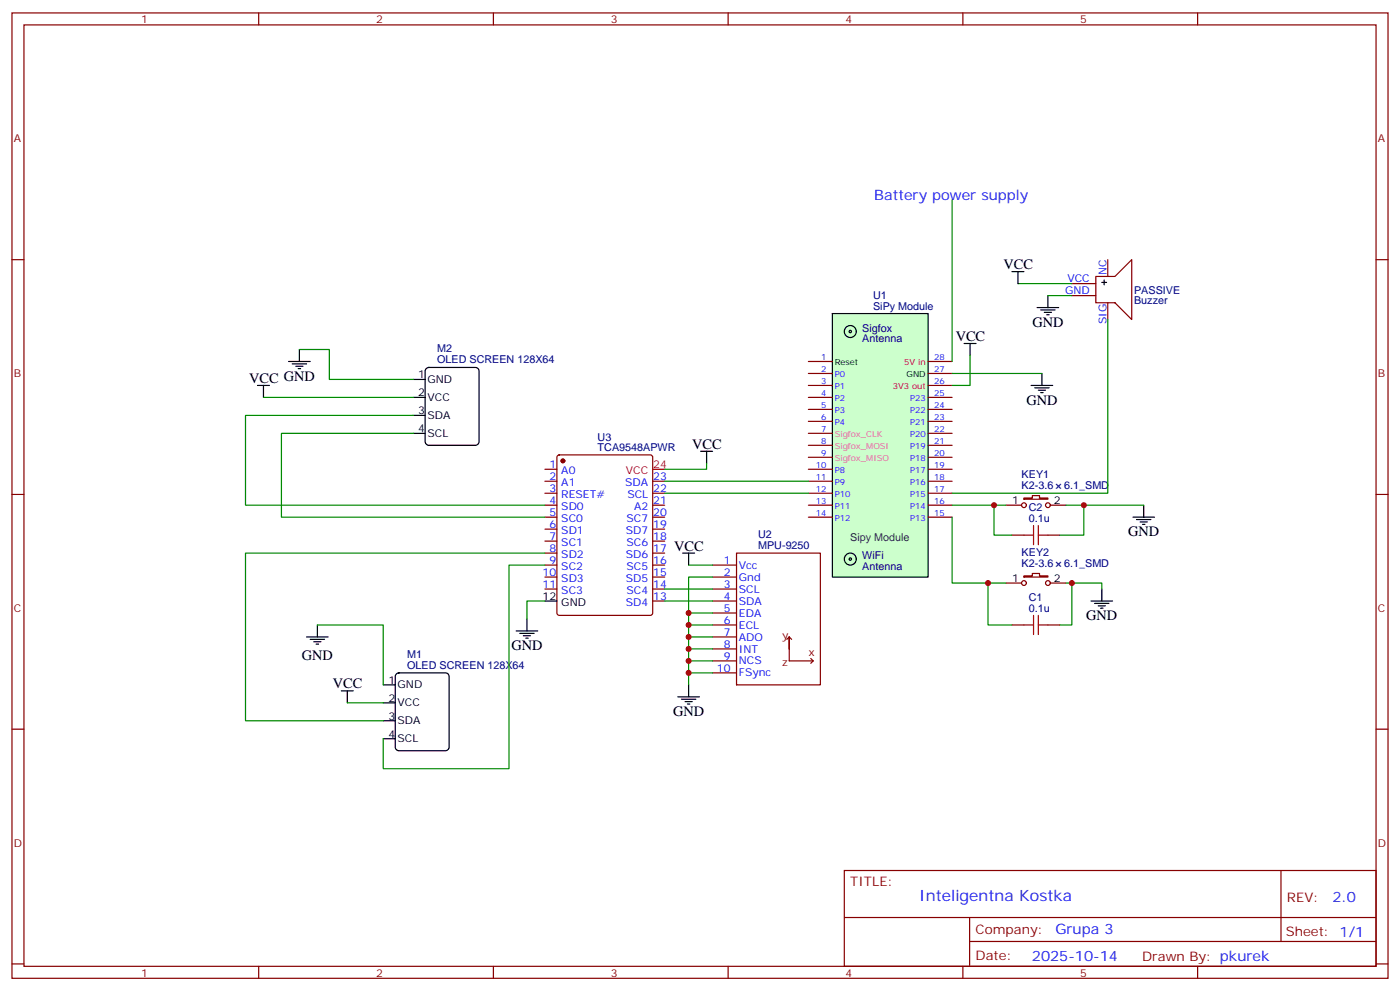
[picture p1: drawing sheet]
<svg xmlns="http://www.w3.org/2000/svg" width="412mm" height="292mm" viewBox="0 0 412 292" stroke-linecap="round" stroke-linejoin="round" font-family="sans-serif">
<g fill="none" stroke="#870000" stroke-width=".35">
<path d="M3.5 3.8h405.4v284.3h-405.4zM7.1 7.3h398.2v277.3h-398.2zM76.2 3.8v3.5M145.3 3.8v3.5M214.5 3.8v3.5M283.6 3.8v3.5M352.8 3.8v3.5M3.5 76.5h3.6M405.3 76.5h3.6M3.5 145.6h3.6M405.3 145.6h3.6M3.5 214.8h3.6"/>
<path d="M405.3 214.8h3.6M248.7 256.4h156.6v28.2h-156.6zM377.3 256.4v20.9M248.7 270.2h156.5M285.6 277.3h119.6M285.6 270.2v14.2M3.5 283.9h3.6M76.2 284.6v3.5M145.3 284.6v3.5M214.5 284.6v3.5M283.6 284.6v3.5M352.8 284.6v3.5"/>
<path d="M405.3 283.9h3.6"/>
</g>
<path d="M245.2 92.4h28.2v77.6h-28.2z" fill="#cfc" stroke="#000" stroke-width=".35"/>
<g fill="none" stroke="#870000" stroke-width=".35">
<path d="M326.3 76.5v4.9M315.7 83.5h7.1M315.7 87.1h7.1M322.8 81.4h5.6l5-4.9v17.6l-5-4.9h-5.6zM326.3 89.2v4.9M238.1 106.5h7.1M238.1 110h7.1M238.1 113.5h7.1M238.1 117.1h7.1M273.4 106.5h7.1M273.4 110h7.1M273.4 113.5h7.1"/>
<path d="M273.4 117.1h7.1M160.5 138.2h3.5M164.3 134.2l.4-.2h26.9l.6 .4 .1 46.2-.5 .6-27.1 .1-.6-.5-.1-46.1zM238.1 120.6h7.1M238.1 124.1h7.1M238.1 127.6h7.1M238.1 131.2h7.1M238.1 134.7h7.1M238.1 138.2h7.1M273.4 120.6h7.1M273.4 124.1h7.1M273.4 127.6h7.1"/>
<path d="M273.4 131.2h7.1M273.4 134.7h7.1M273.4 138.2h7.1M160.5 141.7h3.5M160.5 145.3h3.5M160.5 148.8h3.5M160.5 152.3h3.5M160.5 155.9h3.5M160.5 159.4h3.5M192.3 141.7h3.5M192.3 145.3h3.5M192.3 148.8h3.5"/>
<path d="M192.3 152.3h3.5M192.3 155.9h3.5M192.3 159.4h3.5M238.1 141.7h7.1M238.1 145.3h7.1M238.1 148.8h7.1M238.1 152.3h7.1M273.4 141.7h7.1M273.4 145.3h7.1M273.4 148.8h7.1M273.4 152.3h7.1M296.3 148.8h4.6"/>
<path d="M298.1 157.6h3.5M301.6 146.7h2.5v-.7h2.1v.7h2.5v.3h-7.1zM308.7 157.6h3.5M309.4 148.8h4.6M160.5 166.4h3.5M160.5 170h3.5M160.5 173.5h3.5M160.5 162.9h3.5M192.3 166.4h3.5M192.3 170h3.5M192.3 173.5h3.5M192.3 177h3.5"/>
<path d="M192.3 162.9h3.5M209.9 166.4h7.1M209.9 170h7.1M209.9 173.5h7.1M209.9 177h7.1M217 162.9h24.7v38.8h-24.7zM296.3 171.7h4.6M301.6 169.6h2.5v-.7h2.1v.7h2.5v.4h-7.1zM309.4 171.7h4.6M209.9 180.6h7.1M209.9 184.1h7.1M209.9 187.6h7.1"/>
<path d="M209.9 191.1h7.1M209.9 194.7h7.1M209.9 198.2h7.1M231.8 188.3l.7-.7 .7 .7M232.5 191.1v-3.5v7.1h7M238.8 194l.7 .7M239.5 194.7l-.7 .7M298.1 184.1h3.5M308.7 184.1h3.5"/>
<circle cx="301.6" cy="148.8" r=".71"/>
<circle cx="308.7" cy="148.8" r=".71"/>
<circle cx="301.6" cy="171.7" r=".71"/>
<circle cx="308.7" cy="171.7" r=".71"/>
</g>
<g fill="none" stroke="#000" stroke-width=".35">
<path d="M298.1 80h3.5M299.9 80v3.5M305.5 90.6h6.4M306.6 91.3h4.2M307.6 92h2.1M308.3 92.7h.7M308.7 87.1v3.5M324.6 83.2h1.4M325.3 82.5v1.4M75.8 113.5h3.6M77.6 113.5v3.6M85 106.5h6.4"/>
<path d="M86.1 107.2h4.2M87.1 107.9h2.2M87.8 108.6h.7M88.2 102.9v3.6M121.7 111.8h3.5M121.7 117.1h3.5M125.5 108.7l.8-.5h13.8l.8 .5 .2 .6v20.8l-.5 .9-.5 .2h-13.8l-.9-.5-.2-.6v-20.8zM284 101.2h3.5M285.8 101.2v3.5M303.7 113.5h6.4M304.8 114.2h4.2M305.9 114.9h2.1"/>
<path d="M306.6 115.6h.7M306.9 110v3.5M121.7 122.3h3.5M121.7 127.6h3.5M206.4 132.9h3.5M208.1 132.9v3.6M333.7 152.3h6.4M334.8 153h4.2M335.8 153.7h2.2M336.5 154.4h.8M336.9 148.8v3.5M160.5 177h3.5"/>
<path d="M201.1 162.9h3.5M202.8 162.9v3.5M321.4 177h6.3M322.4 177.7h4.3M323.5 178.4h2.1M324.2 179.1h.7M324.6 173.5v3.5M90.3 187.6h6.4M91.4 188.3h4.2M92.4 189h2.1M93.1 189.7h.7M93.5 184.1v3.5"/>
<path d="M116.7 198.6l.8-.4h13.7l.9 .4 .2 .6v20.9l-.5 .8-.6 .2h-13.7l-.9-.5-.2-.5v-20.9zM152 185.8h6.4M153.1 186.5h4.2M154.2 187.3h2.1M154.9 188h.7M155.2 182.3v3.5M100.5 203.5h3.6M102.3 203.5v3.5M112.9 201.7h3.5M112.9 207h3.5M112.9 212.3h3.5M112.9 217.6h3.5"/>
<path d="M199.7 205.2h6.3M200.7 206h4.3M201.8 206.7h2.1M202.5 207.4h.7M202.8 201.7v3.5"/>
<circle cx="250.5" cy="97.6" r="1.76"/>
<circle cx="250.5" cy="97.6" r=".35"/>
<circle cx="250.5" cy="164.7" r="1.76"/>
<circle cx="250.5" cy="164.7" r=".35"/>
</g>
<circle cx="165.8" cy="135.7" r=".53" fill="#870000" stroke="#870000" stroke-width=".35"/>
<path d="M192.3 138.2h3.5" fill="none" stroke="#f00" stroke-width=".35"/>
<g fill="none" stroke="#008700" stroke-width=".35">
<path d="M280.5 58.8v47.7M299.9 83.5h15.8M308.7 87.1h7M326.3 94.1v51.2h-45.8M77.6 117.1h44.1M88.2 102.9h8.8v8.9h24.7M280.5 110h26.4M285.8 104.7v8.8h-5.3M121.7 122.3h-49.4v26.5h88.2M121.7 127.6h-38.8v24.7h77.6M208.1 136.5v1.7h-12.3M195.8 141.7h42.3"/>
<path d="M195.8 145.3h42.3M280.5 152.3v19.4h15.8M280.5 148.8h15.8M292.8 148.8v8.8h5.3M314 148.8h22.9M319.3 148.8v8.8h-7.1M160.5 177h-5.3v5.3M160.5 162.9h-88.2v49.4h40.6M160.5 166.4h-10.6v60h-37v-8.8M195.8 173.5h14.1M195.8 177h14.1M202.8 166.4h7.1"/>
<path d="M209.9 170h-7.1v31.7M291 171.7v12.4h7.1M314 171.7h10.6v1.8M315.7 171.7v12.4h-3.5M93.5 184.1h19.4v17.6M202.8 180.6h7.1M202.8 184.1h7.1M202.8 187.6h7.1M202.8 191.1h7.1M202.8 194.7h7.1M202.8 198.2h7.1M102.3 207h10.6"/>
</g>
<path d="M301.6 157.6h2.8M304.4 154.8v5.6M305.9 154.8v5.6M305.9 157.6h2.8M301.6 184.1h2.8M304.4 181.3v5.6M305.9 184.1h2.8M305.9 181.3v5.6" fill="none" stroke="#a10000" stroke-width=".35"/>
<g fill="#c00">
<circle cx="202.8" cy="180.6" r=".88"/>
<circle cx="202.8" cy="184.1" r=".88"/>
<circle cx="202.8" cy="187.6" r=".88"/>
<circle cx="202.8" cy="191.1" r=".88"/>
<circle cx="202.8" cy="194.7" r=".88"/>
<circle cx="202.8" cy="198.2" r=".88"/>
<circle cx="292.8" cy="148.8" r=".88"/>
<circle cx="319.3" cy="148.8" r=".88"/>
<circle cx="291" cy="171.7" r=".88"/>
<circle cx="315.7" cy="171.7" r=".88"/>
</g>
<text font-size="4.6" fill="#00f" x="270.8" y="265.4">Inteligentna Kostka</text>
<g font-size="4.2" fill="#00f">
<text x="257.5" y="58.8">Battery power supply</text>
<text x="392.5" y="265.7">2.0</text>
<text x="310.9" y="275.2">Grupa 3</text>
<text x="304" y="283">2025-10-14</text>
</g>
<g font-size="4.2">
<text x="295.6" y="79.3">VCC</text>
<text x="281.5" y="100.5">VCC</text>
<text x="304.1" y="96.2">GND</text>
<text x="73.4" y="112.8">VCC GND</text>
<text x="302.3" y="119.2">GND</text>
<text x="203.9" y="132.2">VCC</text>
<text x="332.3" y="158">GND</text>
<text x="198.6" y="162.2">VCC</text>
<text x="320" y="182.7">GND</text>
<text x="150.6" y="191.5">GND</text>
<text x="88.9" y="194.3">GND</text>
<text x="98.1" y="202.8">VCC</text>
<text x="198.3" y="210.9">GND</text>
</g>
<g font-size="3.9" fill="#800">
<text x="250.5" y="261">TITLE:</text>
<text x="379.1" y="265.7">REV:</text>
<text x="287.4" y="275.2">Company:</text>
<text x="378.7" y="275.8">Sheet: 1/1</text>
<text x="287.4" y="282.9">Date:</text>
<text x="336.4" y="282.9">Drawn By: pkurek</text>
</g>
<g font-size="3.2" fill="#800">
<text x="41.6" y="6.8">1</text>
<text x="110.8" y="6.8">2</text>
<text x="179.9" y="6.8">3</text>
<text x="249.1" y="6.8">4</text>
<text x="318.2" y="6.8">5</text>
<text x="4.1" y="41.9">A</text>
<text x="405.9" y="41.9">A</text>
<text x="4.1" y="111.1">B</text>
<text x="405.9" y="111.1">B</text>
<text x="4.1" y="180.2">C</text>
<text x="405.9" y="180.2">C</text>
<text x="230.4" y="188.3">y</text>
<text x="230.4" y="196.1">z</text>
<text x="238.1" y="193.3">x</text>
<text x="4.1" y="249.3">D</text>
<text x="405.9" y="249.3">D</text>
<text x="41.6" y="287.6">1</text>
<text x="110.8" y="287.6">2</text>
<text x="179.9" y="287.6">3</text>
<text x="249.1" y="287.6">4</text>
<text x="318.2" y="287.6">5</text>
</g>
<g font-size="3.2" fill="#00f">
<text x="314.4" y="83.2">VCC</text>
<text x="326" y="81.1" transform="rotate(-90 326 81.1)">NC</text>
<text x="313.7" y="86.7">GND</text>
<text x="326" y="95.5" transform="rotate(-90 326 95.5)">SIG</text>
<text x="161.9" y="137.9">1</text>
<text x="161.9" y="141.4">2</text>
<text x="165.3" y="139.6">A0</text>
<text x="165.3" y="143.2">A1</text>
<text x="184.2" y="143.2">SDA</text>
<text x="192.4" y="141.4">23</text>
<text x="161.9" y="144.9">3</text>
<text x="161.9" y="148.4">4</text>
<text x="165.3" y="146.7">RESET#</text>
<text x="184.8" y="146.7">SCL</text>
<text x="192.4" y="148.4">21</text>
<text x="192.4" y="144.9">22</text>
<text x="161.9" y="152">5</text>
<text x="161.9" y="155.5">6</text>
<text x="165.3" y="150.2">SD0</text>
<text x="165.3" y="153.7">SC0</text>
<text x="184.6" y="153.7">SC7</text>
<text x="186.8" y="150.2">A2</text>
<text x="192.4" y="155.5">19</text>
<text x="192.4" y="152">20</text>
<text x="161.9" y="159">7</text>
<text x="165.3" y="157.3">SD1</text>
<text x="165.3" y="160.8">SC1</text>
<text x="184.3" y="157.3">SD7</text>
<text x="184.6" y="160.8">SC6</text>
<text x="192.4" y="159">18</text>
<text x="161.9" y="162.6">8</text>
<text x="161.9" y="166.1">9</text>
<text x="165.3" y="164.3">SD2</text>
<text x="165.3" y="167.9">SC2</text>
<text x="184.3" y="164.3">SD6</text>
<text x="184.6" y="167.9">SC5</text>
<text x="192.4" y="166.1">16</text>
<text x="192.4" y="162.6">17</text>
<text x="213.2" y="166.1">1</text>
<text x="217.7" y="167.5">Vcc</text>
<text x="159.8" y="169.6">10</text>
<text x="159.8" y="173.1">11</text>
<text x="165.3" y="171.4">SD3</text>
<text x="184.3" y="171.4">SD5</text>
<text x="192.4" y="173.1">14</text>
<text x="192.4" y="169.6">15</text>
<text x="213.2" y="169.6">2</text>
<text x="213.2" y="173.1">3</text>
<text x="217.7" y="171">Gnd</text>
<text x="165.3" y="174.9">SC3</text>
<text x="184.3" y="178.4">SD4</text>
<text x="184.6" y="174.9">SC4</text>
<text x="192.4" y="176.7">13</text>
<text x="213.2" y="176.7">4</text>
<text x="217.7" y="174.6">SCL</text>
<text x="217.7" y="178.1">SDA</text>
<text x="213.2" y="180.2">5</text>
<text x="213.2" y="183.7">6</text>
<text x="217.7" y="181.6">EDA</text>
<text x="217.7" y="185.1">ECL</text>
<text x="213.2" y="187.3">7</text>
<text x="213.2" y="190.8">8</text>
<text x="217.7" y="188.7">ADO</text>
<text x="211.2" y="197.8">10</text>
<text x="213.2" y="194.3">9</text>
<text x="217.7" y="192.2">INT</text>
<text x="217.7" y="195.7">NCS</text>
<text x="217.7" y="199.2">FSync</text>
</g>
<g font-size="3.2" fill="#000080">
<text x="257.2" y="88.1">U1</text>
<text x="334.1" y="89.6">Buzzer</text>
<text x="334.1" y="86.4">PASSIVE</text>
<text x="257.2" y="91.3">SiPy Module</text>
<text x="254" y="97.6">Sigfox</text>
<text x="254" y="100.8">Antenna</text>
<text x="128.8" y="107">OLED SCREEN 128X64</text>
<text x="128.8" y="103.8">M2</text>
<text x="176.1" y="129.8">U3</text>
<text x="176.1" y="132.9">TCA9548APWR</text>
<text x="300.9" y="140.9">KEY1</text>
<text x="300.9" y="144">K2-3.6</text>
<text x="313.5" y="144">6.1_SMD</text>
<text x="303" y="153.7">0.1u</text>
<text x="303" y="150.7">C2</text>
<text x="223.3" y="161.7">MPU-9250</text>
<text x="223.3" y="158.5">U2</text>
<text x="254" y="164.7">WiFi</text>
<text x="254" y="167.9">Antenna</text>
<text x="300.9" y="167">K2-3.6</text>
<text x="300.9" y="163.8">KEY2</text>
<text x="313.5" y="167">6.1_SMD</text>
<text x="303" y="177.1">C1</text>
<text x="303" y="180.2">0.1u</text>
<text x="120" y="197">OLED SCREEN 128X64</text>
<text x="120" y="193.8">M1</text>
</g>
<g font-size="3.2">
<text x="123.2" y="111.4">1</text>
<text x="125.9" y="112.8">GND</text>
<text x="123.2" y="116.7">2</text>
<text x="125.9" y="118.1">VCC</text>
<text x="123.2" y="122">3</text>
<text x="125.9" y="123.4">SDA</text>
<text x="123.2" y="127.3">4</text>
<text x="125.9" y="128.7">SCL</text>
<text x="298.2" y="148.4">1</text>
<text x="310.4" y="148.4">2</text>
<text x="298.2" y="171.4">1</text>
<text x="310.4" y="171.4">2</text>
<text x="159.8" y="176.7">12</text>
<text x="165.3" y="178.4">GND</text>
<text x="114.4" y="201.4">1</text>
<text x="117.1" y="202.8">GND</text>
<text x="114.4" y="206.7">2</text>
<text x="117.1" y="208.1">VCC</text>
<text x="114.4" y="211.9">3</text>
<text x="117.1" y="213.4">SDA</text>
<text x="114.4" y="217.2">4</text>
<text x="117.1" y="218.7">SCL</text>
</g>
<g font-size="3.2" fill="#f00">
<text x="192.4" y="137.9">24</text>
<text x="184.4" y="139.6">VCC</text>
</g>
<text font-size="3.2" fill="#333" x="250.5" y="159.4">Sipy Module</text>
<g font-size="2.5" fill="#00f">
<text x="241.8" y="106.1">1</text>
<text x="275.2" y="106.1">28</text>
<text x="241.8" y="109.6">2</text>
<text x="241.8" y="113.2">3</text>
<text x="245.9" y="111.1">P0</text>
<text x="275.2" y="109.6">27</text>
<text x="275.2" y="113.2">26</text>
<text x="241.8" y="116.7">4</text>
<text x="245.9" y="114.6">P1</text>
<text x="245.9" y="118.1">P2</text>
<text x="268.1" y="118.1">P23</text>
<text x="275.2" y="116.7">25</text>
<text x="241.8" y="120.2">5</text>
<text x="241.8" y="123.8">6</text>
<text x="245.9" y="121.6">P3</text>
<text x="245.9" y="125.2">P4</text>
<text x="268.1" y="121.6">P22</text>
<text x="268.1" y="125.2">P21</text>
<text x="275.2" y="120.2">24</text>
<text x="275.2" y="123.8">23</text>
<text x="241.8" y="127.3">7</text>
<text x="241.8" y="130.8">8</text>
<text x="268.1" y="128.7">P20</text>
<text x="275.2" y="127.3">22</text>
<text x="275.2" y="130.8">21</text>
<text x="240.3" y="137.9">10</text>
<text x="241.8" y="134.3">9</text>
<text x="268.1" y="132.2">P19</text>
<text x="268.1" y="135.7">P18</text>
<text x="275.2" y="134.3">20</text>
<text x="275.2" y="137.9">19</text>
<text x="240.3" y="141.4">11</text>
<text x="245.9" y="139.3">P8</text>
<text x="245.9" y="142.8">P9</text>
<text x="268.1" y="142.8">P16</text>
<text x="268.1" y="139.3">P17</text>
<text x="275.2" y="141.4">18</text>
<text x="240.3" y="144.9">12</text>
<text x="240.3" y="148.4">13</text>
<text x="245.9" y="146.3">P10</text>
<text x="245.9" y="149.9">P11</text>
<text x="268.1" y="146.3">P15</text>
<text x="268.1" y="149.9">P14</text>
<text x="275.2" y="144.9">17</text>
<text x="275.2" y="148.4">16</text>
<text x="240.3" y="152">14</text>
<text x="245.9" y="153.4">P12</text>
<text x="268.1" y="153.4">P13</text>
<text x="275.2" y="152">15</text>
</g>
<g font-size="2.5">
<text x="245.9" y="107.5">Reset</text>
<text x="267" y="111.1">GND</text>
</g>
<g font-size="2.5" fill="#f00">
<text x="266.3" y="107.5">5V in</text>
<text x="263" y="114.6">3V3 out</text>
</g>
<g font-size="2.5" fill="#f0f">
<text x="245.9" y="128.7">Sigfox_CLK</text>
<text x="245.9" y="132.2">Sigfox_MOSI</text>
<text x="245.9" y="135.7">Sigfox_MISO</text>
</g>
</svg>
